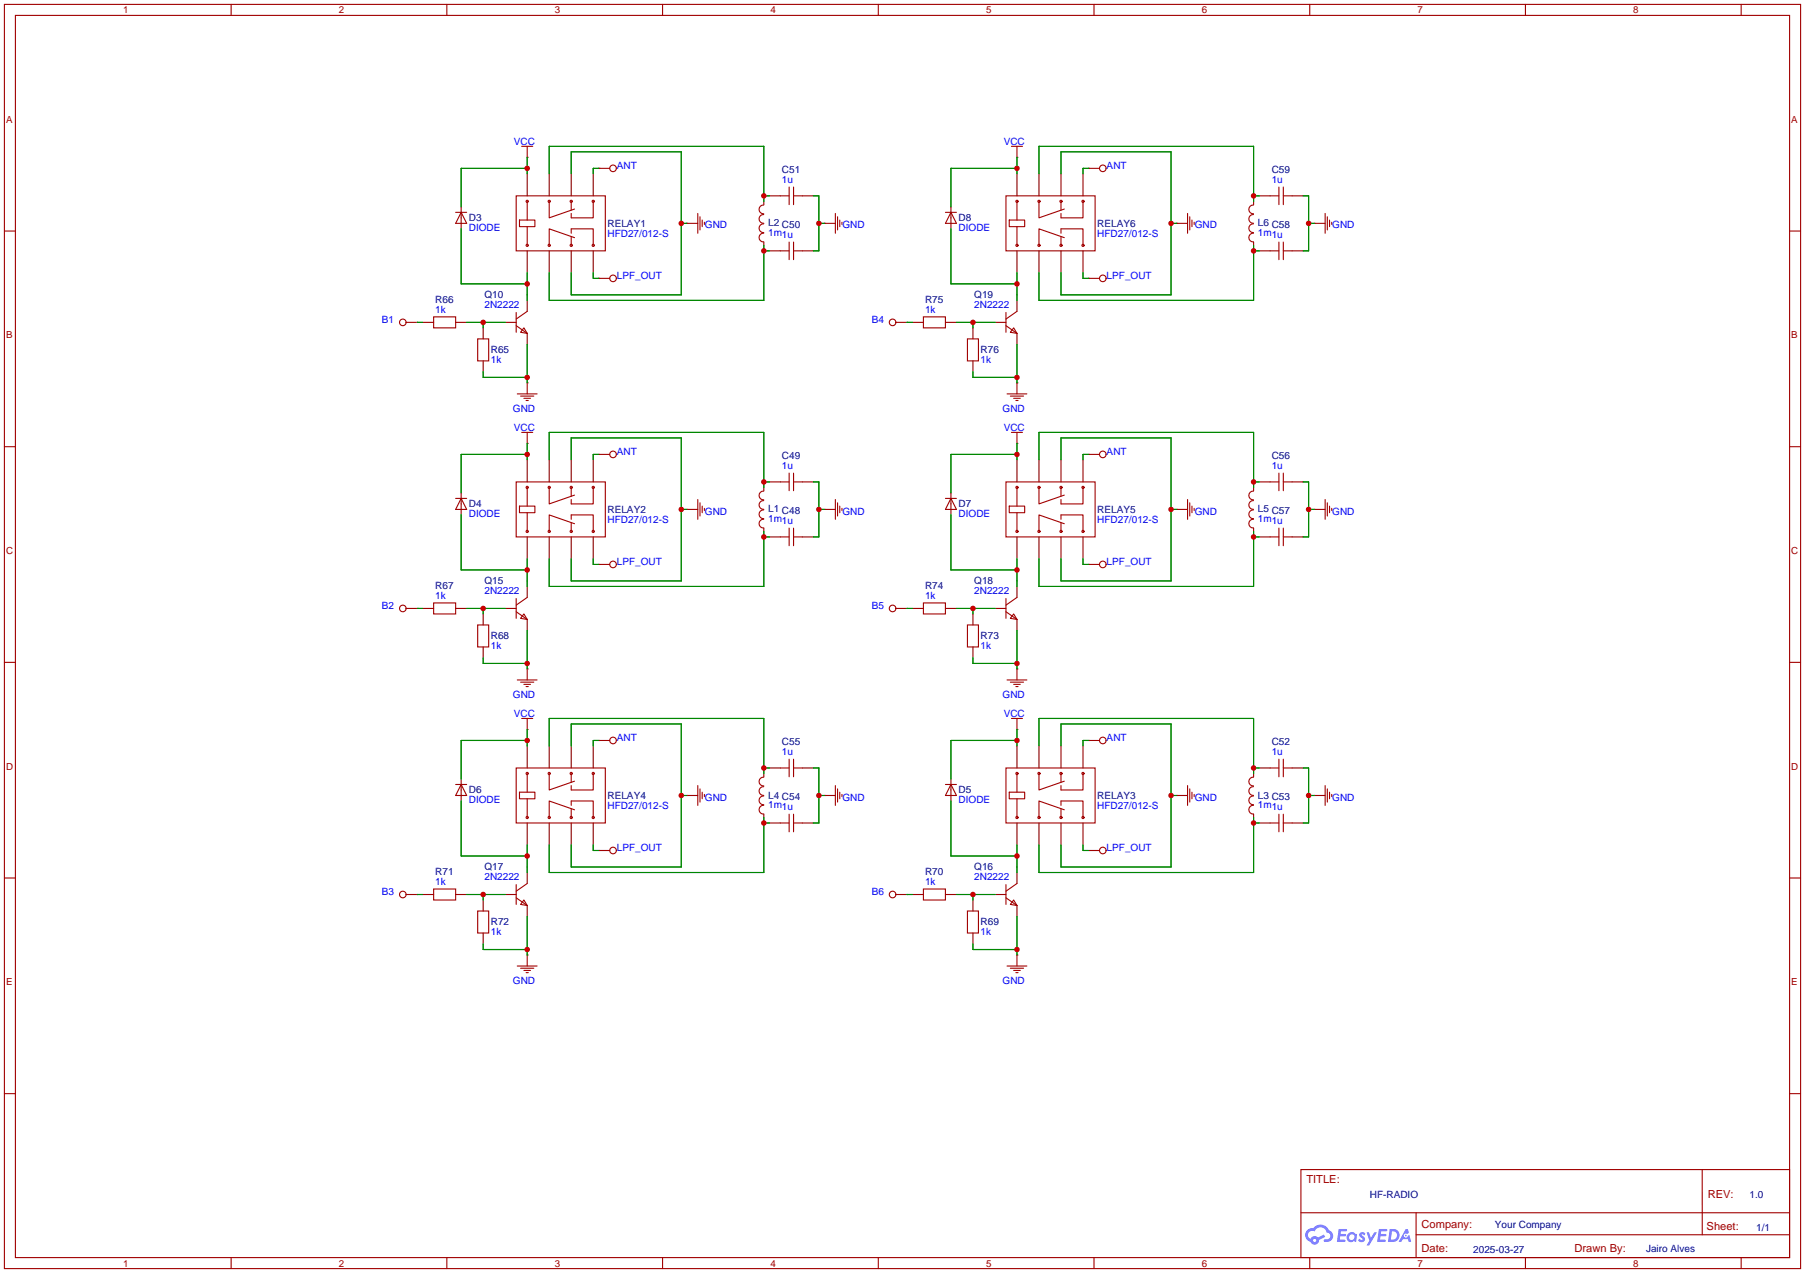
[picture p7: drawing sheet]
<svg xmlns="http://www.w3.org/2000/svg" width="417mm" height="294mm" viewBox="0 0 417 294" stroke-linecap="round" stroke-linejoin="round" font-family="sans-serif">
<g fill="none" stroke="#a10000" stroke-width=".25">
<path d="M1 1h414.5v291.9h-414.5zM3.6 3.6h409.4v286.7h-409.4zM53.3 1v2.6M103.1 1v2.6M152.9 1v2.6M202.7 1v2.6M252.5 1v2.6M302.3 1v2.6M352 1v2.6M401.8 1v2.6M1 53.3h2.6M413 53.3h2.5"/>
<path d="M1 103.1h2.6M413 103.1h2.5M1 152.9h2.6M413 152.9h2.5M1 202.7h2.6M413 202.7h2.5M1 252.5h2.6M413 252.5h2.5M300.2 270h112.8v20.3h-112.8zM300.3 280h112.6M326.8 280v10.1M392.8 270v15.1"/>
<path d="M53.3 290.3v2.6M103.1 290.3v2.6M152.9 290.3v2.6M202.7 290.3v2.6M252.5 290.3v2.6M302.3 290.3v2.6M326.8 285.1h86.1M352 290.3v2.6M401.8 290.3v2.6"/>
</g>
<g fill="#5487ff">
<path d="M313.9 284.6l.5-.2 .4 .1 .3 .3-.3 .4a.33 .33 0 0 0-.2-.3 .33 .33 0 0 0-.4 .2l.1 .1a.86 .86 0 0 1 .6 .6 .86 .86 0 0 1-.2 .9h-.7l-.6-.4 .3-.3 .5 .3 .3-.2-.1-.1a.88 .88 0 0 1-.5-1.4z"/>
<path d="M315.4 284.5h.5l.5 1.3 .8-1.3h.6l-1.8 3h-.6l.6-1.1z"/>
<path d="M309 283.7l1.8 .1v.4h-1.3l-.1 .7h1.1l.2 .2-.3 .3h-1.1l-.1 .8h1.2l.1 .2-.1 .3h-1.9z"/>
<path d="M318.2 283.7l1.9 .1-.1 .4h-1.3v.7h1l.3 .2-.3 .3h-1.1l-.1 .8h1.2l.1 .2-.1 .3h-1.9z"/>
<path d="M324.4 283.7h.5l.2 .9-.4 .2a.5 .5 0 0 0-.7 .2 .5 .5 0 0 0 .3 .7 .5 .5 0 0 0 .6-.4l.4-.2 .4 1.6h-.6l-.2-.6h-1.2l-.3 .6h-.6z"/>
<path d="M320.7 283.7l-.4 3h1a1.51 1.51 0 0 0 1.7-1.5 1.51 1.51 0 0 0-1.8-1.5zM321.2 284.2a1.02 1.02 0 0 1 1.2 1.2 1.02 1.02 0 0 1-1.4 .8z"/>
<path d="M311.2 284.7a1.11 1.11 0 0 0-.3 1.6 1.11 1.11 0 0 0 1.6 .2l.5 .2 .2-1.6-.4-.3a1.02 1.02 0 0 0-1.6-.1zM311.3 285.6a.67 .67 0 0 1 1.3 0 .67 .67 0 0 1-1.3 0z"/>
<path d="M301.7 284a1.58 1.58 0 0 0 .7 2.7 1.01 1.01 0 0 0 1.2 .6 1.01 1.01 0 0 0 .8-1l1.4-.8-.3-.5-1.3 .7-.5-.3a1.02 1.02 0 0 0-1.3 .6 1 1 0 0 1-.4-1.4 1 1 0 0 1 1.4-.3 1.49 1.49 0 0 1 1.5-1 1.49 1.49 0 0 1 1.3 1.3 .82 .82 0 0 1 .8 1 .82 .82 0 0 1-1.2 .5l-.3 .1v.3a1.4 1.4 0 0 0 2-.6 1.4 1.4 0 0 0-.8-1.9 2.19 2.19 0 0 0-3.7-.5l-.8 .1zM303 286.4a.4 .4 0 0 1 .8 0 .4 .4 0 0 1-.8 0z"/>
<circle cx="324.4" cy="285.2" r=".19"/>
</g>
<g fill="none" stroke="#a10000" stroke-width=".25">
<path d="M120.4 33.8h2.5M121.7 33.8v2.5M138.2 38.9h2.5M233.4 33.8h2.6M234.7 33.8v2.5M251.2 38.9h2.5M105.2 49h2.5M106.4 49l1.3 2.6h-2.5zM119.1 45.2h20.6v12.7h-20.6zM119.9 50.8h3.5v1.5h-3.5zM121.7 46.5v4.3M121.7 52.3v4.3"/>
<path d="M126.7 46.5v3.8l5.9-2M131.8 53.8v-1h5.1v3.8M131.8 46.5v2M131.8 54.6v2M132.6 54.9l-5.9-2.1v3.8M136.9 46.5v3.8h-5.1v-1M158.5 51.6h2.5M161 49.3v4.5M161.5 50v3.1M162.1 50.8v1.5M162.6 51.3v.5M176.3 51.7a1.01 1.01 0 0 0-1.1 1 1.01 1.01 0 0 0 1.1 1"/>
<path d="M176.3 49.5a1.01 1.01 0 0 0-1.1 1 1.01 1.01 0 0 0 1.1 1M176.3 53.8a1.01 1.01 0 0 0-1.1 1 1.01 1.01 0 0 0 1.1 1.1M176.3 47.3a1.01 1.01 0 0 0-1.1 1 1.01 1.01 0 0 0 1.1 1.1M180.1 45.2h2M180.1 57.9h2M182.1 43.2v4M182.1 55.9v4M183.1 45.2h2.1M183.1 57.9h2.1M183.1 43.2v4M183.1 55.9v4M190.2 51.6h2.6"/>
<path d="M192.8 49.3v4.5M193.3 50v3.1M193.8 50.8v1.5M194.3 51.3v.5M218.2 49h2.5M219.5 49l1.2 2.6h-2.5zM232.2 45.2h20.5v12.7h-20.5zM232.9 50.8h3.6v1.5h-3.6zM234.7 46.5v4.3M234.7 52.3v4.3M239.8 46.5v3.8l5.8-2M244.9 53.8v-1h5v3.8"/>
<path d="M244.9 46.5v2M244.9 54.6v2M245.6 54.9l-5.8-2.1v3.8M249.9 46.5v3.8h-5v-1M271.5 51.6h2.6M274.1 49.3v4.5M274.6 50v3.1M275.1 50.8v1.5M275.6 51.3v.5M289.3 51.7a1.01 1.01 0 0 0-1.1 1 1.01 1.01 0 0 0 1.1 1M289.3 49.5a1.01 1.01 0 0 0-1.1 1 1.01 1.01 0 0 0 1.1 1M289.3 53.8a1.01 1.01 0 0 0-1.1 1 1.01 1.01 0 0 0 1.1 1.1"/>
<path d="M289.3 47.3a1.01 1.01 0 0 0-1.1 1 1.01 1.01 0 0 0 1.1 1.1M293.1 45.2h2M293.1 57.9h2M295.1 43.2v4M295.1 55.9v4M296.2 43.2v4M296.2 55.9v4M296.2 45.2h2M296.2 57.9h2M303.3 51.6h2.5M305.8 49.3v4.5M306.3 50v3.1"/>
<path d="M306.8 50.8v1.5M307.3 51.3v.5M93.7 74.4h2.6M100.1 73.2h5.1v2.5h-5.1zM110.2 78.2h2.6v5.1h-2.6zM119.1 72.1v4.6M119.1 75.2l2.6 1.8M120.9 75.7l.8 1.3-1.6-.3zM121.7 71.9l-2.6 1.8M138.2 64.3h2.5M206.8 74.4h2.5M213.1 73.2h5.1v2.5h-5.1z"/>
<path d="M223.3 78.2h2.5v5.1h-2.5zM232.2 75.2l2.5 1.8M232.2 72.1v4.6M233.9 75.7l.8 1.3-1.5-.3zM234.7 71.9l-2.5 1.8M251.2 64.3h2.5M119.4 90.9h4.6M120.1 91.4h3.1M120.4 99.8h2.5M120.9 91.9h1.5M121.4 92.5h.5M121.7 88.4v2.5"/>
<path d="M121.7 99.8v2.6M232.4 90.9h4.6M233.2 91.4h3M233.4 99.8h2.6M233.9 91.9h1.6M234.4 92.5h.5M234.7 88.4v2.5M234.7 99.8v2.6M105.2 115.1h2.5M106.4 115.1l1.3 2.5h-2.5zM119.1 111.3h20.6v12.7h-20.6zM119.9 116.8h3.5v1.6h-3.5z"/>
<path d="M121.7 112.5v4.3M121.7 118.4v4.3M126.7 112.5v3.8l5.9-2M131.8 119.9v-1h5.1v3.8M131.8 112.5v2.1M136.9 112.5v3.8h-5.1v-1M138.2 104.9h2.5M158.5 117.6h2.5M161 115.3v4.6M161.5 116.1v3M162.1 116.8v1.6M162.6 117.3v.6"/>
<path d="M176.3 117.7a1.01 1.01 0 0 0-1.1 1 1.01 1.01 0 0 0 1.1 1M176.3 115.6a1.01 1.01 0 0 0-1.1 1 1.01 1.01 0 0 0 1.1 1M176.3 119.9a1.01 1.01 0 0 0-1.1 1 1.01 1.01 0 0 0 1.1 1M176.3 113.4a1.01 1.01 0 0 0-1.1 1 1.01 1.01 0 0 0 1.1 1M180.1 111.3h2M182.1 109.2v4.1M183.1 111.3h2.1M183.1 109.2v4.1M190.2 117.6h2.6M192.8 115.3v4.6M193.3 116.1v3M193.8 116.8v1.6"/>
<path d="M194.3 117.3v.6M218.2 115.1h2.5M219.5 115.1l1.2 2.5h-2.5zM232.2 111.3h20.5v12.7h-20.5zM232.9 116.8h3.6v1.6h-3.6zM234.7 112.5v4.3M234.7 118.4v4.3M239.8 112.5v3.8l5.8-2M244.9 119.9v-1h5v3.8M244.9 112.5v2.1M249.9 112.5v3.8h-5v-1M251.2 104.9h2.5"/>
<path d="M271.5 117.6h2.6M274.1 115.3v4.6M274.6 116.1v3M275.1 116.8v1.6M275.6 117.3v.6M289.3 117.7a1.01 1.01 0 0 0-1.1 1 1.01 1.01 0 0 0 1.1 1M289.3 115.6a1.01 1.01 0 0 0-1.1 1 1.01 1.01 0 0 0 1.1 1M289.3 119.9a1.01 1.01 0 0 0-1.1 1 1.01 1.01 0 0 0 1.1 1M289.3 113.4a1.01 1.01 0 0 0-1.1 1 1.01 1.01 0 0 0 1.1 1M293.1 111.3h2M295.1 109.2v4.1M296.2 109.2v4.1"/>
<path d="M296.2 111.3h2M303.3 117.6h2.5M305.8 115.3v4.6M306.3 116.1v3M306.8 116.8v1.6M307.3 117.3v.6M100.1 139.2h5.1v2.5h-5.1zM119.1 138.2v4.5M121.7 137.9l-2.6 1.8M131.8 120.6v2.1M132.6 120.9l-5.9-2v3.8M138.2 130.3h2.5"/>
<path d="M180.1 124h2M182.1 121.9v4.1M183.1 124h2.1M183.1 121.9v4.1M213.1 139.2h5.1v2.5h-5.1zM232.2 138.2v4.5M234.7 137.9l-2.5 1.8M244.9 120.6v2.1M245.6 120.9l-5.8-2v3.8M251.2 130.3h2.5M293.1 124h2M295.1 121.9v4.1"/>
<path d="M296.2 121.9v4.1M296.2 124h2M93.7 140.5h2.6M110.2 144.3h2.6v5.1h-2.6zM119.1 141.2l2.6 1.8M119.4 157h4.6M120.1 157.5h3.1M120.9 141.7l.8 1.3-1.6-.3zM120.9 158h1.5M121.4 158.5h.5M121.7 154.4v2.6M206.8 140.5h2.5"/>
<path d="M223.3 144.3h2.5v5.1h-2.5zM232.2 141.2l2.5 1.8M232.4 157h4.6M233.2 157.5h3M233.9 141.7l.8 1.3-1.5-.3zM233.9 158h1.6M234.4 158.5h.5M234.7 154.4v2.6M119.1 177.3h20.6v12.7h-20.6zM120.4 165.9h2.5M121.7 165.9v2.5M121.7 178.6v4.3"/>
<path d="M126.7 178.6v3.8l5.9-2.1M131.8 178.6v2M136.9 178.6v3.8h-5.1v-1M138.2 170.9h2.5M176.3 179.4a1.01 1.01 0 0 0-1.1 1 1.01 1.01 0 0 0 1.1 1M180.1 177.3h2M182.1 175.3v4M183.1 177.3h2.1M183.1 175.3v4M232.2 177.3h20.5v12.7h-20.5zM233.4 165.9h2.6M234.7 165.9v2.5"/>
<path d="M234.7 178.6v4.3M239.8 178.6v3.8l5.8-2.1M244.9 178.6v2M249.9 178.6v3.8h-5v-1M251.2 170.9h2.5M289.3 179.4a1.01 1.01 0 0 0-1.1 1 1.01 1.01 0 0 0 1.1 1M293.1 177.3h2M295.1 175.3v4M296.2 175.3v4M296.2 177.3h2M105.2 181.1h2.5M106.4 181.1l1.3 2.5h-2.5z"/>
<path d="M119.9 182.9h3.5v1.5h-3.5zM121.7 184.4v4.3M131.8 185.9v-1h5.1v3.8M131.8 186.7v2M132.6 186.9l-5.9-2v3.8M138.2 196.3h2.5M158.5 183.6h2.5M161 181.4v4.5M161.5 182.1v3.1M162.1 182.9v1.5M162.6 183.4v.5M176.3 183.8a1.01 1.01 0 0 0-1.1 1 1.01 1.01 0 0 0 1.1 1"/>
<path d="M176.3 181.6a1.01 1.01 0 0 0-1.1 1 1.01 1.01 0 0 0 1.1 1M176.3 185.9a1.01 1.01 0 0 0-1.1 1 1.01 1.01 0 0 0 1.1 1M180.1 190h2M182.1 188v4M183.1 190h2.1M183.1 188v4M190.2 183.6h2.6M192.8 181.4v4.5M193.3 182.1v3.1M193.8 182.9v1.5M194.3 183.4v.5M218.2 181.1h2.5"/>
<path d="M219.5 181.1l1.2 2.5h-2.5zM232.9 182.9h3.6v1.5h-3.6zM234.7 184.4v4.3M244.9 185.9v-1h5v3.8M244.9 186.7v2M245.6 186.9l-5.8-2v3.8M251.2 196.3h2.5M271.5 183.6h2.6M274.1 181.4v4.5M274.6 182.1v3.1M275.1 182.9v1.5M275.6 183.4v.5"/>
<path d="M289.3 183.8a1.01 1.01 0 0 0-1.1 1 1.01 1.01 0 0 0 1.1 1M289.3 181.6a1.01 1.01 0 0 0-1.1 1 1.01 1.01 0 0 0 1.1 1M289.3 185.9a1.01 1.01 0 0 0-1.1 1 1.01 1.01 0 0 0 1.1 1M293.1 190h2M295.1 188v4M296.2 188v4M296.2 190h2M303.3 183.6h2.5M305.8 181.4v4.5M306.3 182.1v3.1M306.8 182.9v1.5M307.3 183.4v.5"/>
<path d="M93.7 206.5h2.6M100.1 205.2h5.1v2.6h-5.1zM110.2 210.3h2.6v5.1h-2.6zM119.1 207.3l2.6 1.7M119.1 204.2v4.6M120.9 207.8l.8 1.2-1.6-.2zM121.7 204l-2.6 1.7M206.8 206.5h2.5M213.1 205.2h5.1v2.6h-5.1zM223.3 210.3h2.5v5.1h-2.5zM232.2 204.2v4.6M232.2 207.3l2.5 1.7"/>
<path d="M233.9 207.8l.8 1.2-1.5-.2zM234.7 204l-2.5 1.7M119.4 223h4.6M120.1 223.5h3.1M120.9 224h1.5M121.4 224.5h.5M121.7 220.5v2.5M232.4 223h4.6M233.2 223.5h3M233.9 224h1.6M234.4 224.5h.5M234.7 220.5v2.5"/>
<circle cx="141.5" cy="38.9" r=".76"/>
<circle cx="254.5" cy="38.9" r=".76"/>
<circle cx="121.7" cy="56.6" r=".25"/>
<circle cx="121.7" cy="46.5" r=".25"/>
<circle cx="126.7" cy="56.6" r=".25"/>
<circle cx="126.7" cy="46.5" r=".25"/>
<circle cx="131.8" cy="56.6" r=".25"/>
<circle cx="131.8" cy="46.5" r=".25"/>
<circle cx="136.9" cy="56.6" r=".25"/>
<circle cx="136.9" cy="46.5" r=".25"/>
<circle cx="234.7" cy="56.6" r=".25"/>
<circle cx="234.7" cy="46.5" r=".25"/>
<circle cx="239.8" cy="56.6" r=".25"/>
<circle cx="239.8" cy="46.5" r=".25"/>
<circle cx="244.9" cy="56.6" r=".25"/>
<circle cx="244.9" cy="46.5" r=".25"/>
<circle cx="249.9" cy="56.6" r=".25"/>
<circle cx="249.9" cy="46.5" r=".25"/>
<circle cx="93" cy="74.4" r=".76"/>
<circle cx="141.5" cy="64.3" r=".76"/>
<circle cx="206" cy="74.4" r=".76"/>
<circle cx="254.5" cy="64.3" r=".76"/>
<circle cx="121.7" cy="112.5" r=".25"/>
<circle cx="126.7" cy="112.5" r=".25"/>
<circle cx="131.8" cy="112.5" r=".25"/>
<circle cx="136.9" cy="112.5" r=".25"/>
<circle cx="141.5" cy="104.9" r=".76"/>
<circle cx="234.7" cy="112.5" r=".25"/>
<circle cx="239.8" cy="112.5" r=".25"/>
<circle cx="244.9" cy="112.5" r=".25"/>
<circle cx="249.9" cy="112.5" r=".25"/>
<circle cx="254.5" cy="104.9" r=".76"/>
<circle cx="121.7" cy="122.7" r=".25"/>
<circle cx="126.7" cy="122.7" r=".25"/>
<circle cx="131.8" cy="122.7" r=".25"/>
<circle cx="136.9" cy="122.7" r=".25"/>
<circle cx="141.5" cy="130.3" r=".76"/>
<circle cx="234.7" cy="122.7" r=".25"/>
<circle cx="239.8" cy="122.7" r=".25"/>
<circle cx="244.9" cy="122.7" r=".25"/>
<circle cx="249.9" cy="122.7" r=".25"/>
<circle cx="254.5" cy="130.3" r=".76"/>
<circle cx="93" cy="140.5" r=".76"/>
<circle cx="206" cy="140.5" r=".76"/>
<circle cx="121.7" cy="178.6" r=".25"/>
<circle cx="126.7" cy="178.6" r=".25"/>
<circle cx="131.8" cy="178.6" r=".25"/>
<circle cx="136.9" cy="178.6" r=".25"/>
<circle cx="141.5" cy="170.9" r=".76"/>
<circle cx="234.7" cy="178.6" r=".25"/>
<circle cx="239.8" cy="178.6" r=".25"/>
<circle cx="244.9" cy="178.6" r=".25"/>
<circle cx="249.9" cy="178.6" r=".25"/>
<circle cx="254.5" cy="170.9" r=".76"/>
<circle cx="121.7" cy="188.7" r=".25"/>
<circle cx="126.7" cy="188.7" r=".25"/>
<circle cx="131.8" cy="188.7" r=".25"/>
<circle cx="136.9" cy="188.7" r=".25"/>
<circle cx="141.5" cy="196.3" r=".76"/>
<circle cx="234.7" cy="188.7" r=".25"/>
<circle cx="239.8" cy="188.7" r=".25"/>
<circle cx="244.9" cy="188.7" r=".25"/>
<circle cx="249.9" cy="188.7" r=".25"/>
<circle cx="254.5" cy="196.3" r=".76"/>
<circle cx="93" cy="206.5" r=".76"/>
<circle cx="206" cy="206.5" r=".76"/>
</g>
<g fill="none" stroke="#870000" stroke-width=".25">
<path d="M121.7 36.3h.1M138.2 38.9h.1M234.7 36.3h.1M251.2 38.9h.1M106.4 47.8v5M121.7 40.1v5.1M121.7 57.9v5.1M126.7 40.1v5.1M126.7 57.9v5.1M131.8 40.1v5.1M131.8 57.9v5.1M136.9 40.1v5.1"/>
<path d="M136.9 57.9v5.1M158.5 51.6h.1M176.3 46.5v.7M176.3 55.9v.7M177.5 45.2h2.6M177.5 57.9h2.6M185.2 45.2h2.5M185.2 57.9h2.5M190.2 51.6h.1M219.5 47.8v5M234.7 40.1v5.1M234.7 57.9v5.1"/>
<path d="M239.8 40.1v5.1M239.8 57.9v5.1M244.9 40.1v5.1M244.9 57.9v5.1M249.9 40.1v5.1M249.9 57.9v5.1M271.5 51.6h.1M289.3 46.5v.7M289.3 55.9v.7M290.6 45.2h2.5M290.6 57.9h2.5M298.2 45.2h2.5"/>
<path d="M298.2 57.9h2.5M303.3 51.6h.1M96.3 74.4h.1M97.5 74.4h2.6M105.2 74.4h2.5M111.5 75.7v2.5M116.6 74.4h2.5M121.7 69.3v2.6M121.7 77v2.5M138.2 64.3h.1M209.3 74.4h.1M210.6 74.4h2.5"/>
<path d="M218.2 74.4h2.5M224.5 75.7v2.5M229.6 74.4h2.6M234.7 69.3v2.6M234.7 77v2.5M251.2 64.3h.1M111.5 83.3v2.6M121.7 88.4h.1M224.5 83.3v2.6M234.7 88.4h.1M106.4 113.8v5.1M121.7 102.4h.1"/>
<path d="M121.7 106.2v5.1M126.7 106.2v5.1M131.8 106.2v5.1M136.9 106.2v5.1M138.2 104.9h.1M158.5 117.6h.1M176.3 112.5v.8M177.5 111.3h2.6M185.2 111.3h2.5M190.2 117.6h.1M219.5 113.8v5.1M234.7 102.4h.1"/>
<path d="M234.7 106.2v5.1M239.8 106.2v5.1M244.9 106.2v5.1M249.9 106.2v5.1M251.2 104.9h.1M271.5 117.6h.1M289.3 112.5v.8M290.6 111.3h2.5M298.2 111.3h2.5M303.3 117.6h.1M121.7 124v5M121.7 135.4v2.5"/>
<path d="M126.7 124v5M131.8 124v5M136.9 124v5M138.2 130.3h.1M176.3 121.9v.8M177.5 124h2.6M185.2 124h2.5M234.7 124v5M234.7 135.4v2.5M239.8 124v5M244.9 124v5M249.9 124v5"/>
<path d="M251.2 130.3h.1M289.3 121.9v.8M290.6 124h2.5M298.2 124h2.5M96.3 140.5h.1M97.5 140.5h2.6M105.2 140.5h2.5M111.5 141.7v2.6M111.5 149.4v2.5M116.6 140.5h2.5M121.7 154.4h.1M121.7 143v2.5"/>
<path d="M209.3 140.5h.1M210.6 140.5h2.5M218.2 140.5h2.5M224.5 141.7v2.6M224.5 149.4v2.5M229.6 140.5h2.6M234.7 154.4h.1M234.7 143v2.5M106.4 179.8v5.1M121.7 168.4h.1M121.7 172.2v5.1M126.7 172.2v5.1"/>
<path d="M131.8 172.2v5.1M136.9 172.2v5.1M138.2 170.9h.1M176.3 178.6v.7M177.5 177.3h2.6M185.2 177.3h2.5M219.5 179.8v5.1M234.7 168.4h.1M234.7 172.2v5.1M239.8 172.2v5.1M244.9 172.2v5.1M249.9 172.2v5.1"/>
<path d="M251.2 170.9h.1M289.3 178.6v.7M290.6 177.3h2.5M298.2 177.3h2.5M121.7 190v5.1M126.7 190v5.1M131.8 190v5.1M136.9 190v5.1M138.2 196.3h.1M158.5 183.6h.1M176.3 188v.7M177.5 190h2.6"/>
<path d="M185.2 190h2.5M190.2 183.6h.1M234.7 190v5.1M239.8 190v5.1M244.9 190v5.1M249.9 190v5.1M251.2 196.3h.1M271.5 183.6h.1M289.3 188v.7M290.6 190h2.5M298.2 190h2.5M303.3 183.6h.1"/>
<path d="M96.3 206.5h.1M97.5 206.5h2.6M105.2 206.5h2.5M111.5 207.8v2.5M111.5 215.4v2.5M116.6 206.5h2.5M121.7 201.4v2.6M121.7 209v2.6M209.3 206.5h.1M210.6 206.5h2.5M218.2 206.5h2.5M224.5 207.8v2.5"/>
<path d="M224.5 215.4v2.5M229.6 206.5h2.6M234.7 201.4v2.6M234.7 209v2.6M121.7 220.5h.1M234.7 220.5h.1"/>
</g>
<g fill="none" stroke="#008700" stroke-width=".25">
<path d="M121.7 38.9h-15.3v8.9M121.7 36.3v3.8M138.2 38.9h-1.3v1.2M234.7 36.3v3.8M234.7 38.9h-15.2v8.9M251.2 38.9h-1.3v1.2M106.4 52.8v12.7h15.3M126.7 40.1v-6.3h49.6v12.7M131.8 40.1v-5h25.4v33h-25.4v-5.1M157.2 51.6h1.3M176.3 45.2h1.2M176.3 57.9h1.2"/>
<path d="M176.3 56.6v12.7h-49.6v-6.3M187.7 45.2h1.3v12.7h-1.3M189 51.6h1.2M219.5 52.8v12.7h15.2M239.8 40.1v-6.3h49.5v12.7M244.9 40.1v-5h25.4v33h-25.4v-5.1M270.3 51.6h1.2M289.3 45.2h1.3M289.3 56.6v12.7h-49.5v-6.3M289.3 57.9h1.3M300.7 45.2h1.3v12.7h-1.3M302 51.6h1.3"/>
<path d="M96.3 74.4h1.2M107.7 74.4h8.9M111.5 74.4v1.3M121.7 63v6.3M121.7 79.5v8.9M136.9 63v1.3h1.3M209.3 74.4h1.3M220.7 74.4h8.9M224.5 74.4v1.3M234.7 63v6.3M234.7 79.5v8.9M249.9 63v1.3h1.3"/>
<path d="M111.5 85.9v1.2h10.2M224.5 85.9v1.2h10.2M106.4 118.9v12.7h15.3M121.7 104.9h-15.3v8.9M121.7 102.4v3.8M126.7 106.2v-6.4h49.6v12.7M131.8 106.2v-5.1h25.4v33h-25.4v-5.1M138.2 104.9h-1.3v1.3M157.2 117.6h1.3M176.3 111.3h1.2M187.7 111.3h1.3v12.7h-1.3M189 117.6h1.2"/>
<path d="M219.5 118.9v12.7h15.2M234.7 102.4v3.8M234.7 104.9h-15.2v8.9M239.8 106.2v-6.4h49.5v12.7M244.9 106.2v-5.1h25.4v33h-25.4v-5.1M251.2 104.9h-1.3v1.3M270.3 117.6h1.2M289.3 111.3h1.3M300.7 111.3h1.3v12.7h-1.3M302 117.6h1.3M121.7 129v6.4M136.9 129v1.3h1.3"/>
<path d="M176.3 122.7v12.7h-49.6v-6.4M176.3 124h1.2M234.7 129v6.4M249.9 129v1.3h1.3M289.3 122.7v12.7h-49.5v-6.4M289.3 124h1.3M96.3 140.5h1.2M107.7 140.5h8.9M111.5 151.9v1.3h10.2M111.5 140.5v1.2M121.7 145.5v8.9M209.3 140.5h1.3"/>
<path d="M220.7 140.5h8.9M224.5 140.5v1.2M224.5 151.9v1.3h10.2M234.7 145.5v8.9M121.7 170.9h-15.3v8.9M121.7 168.4v3.8M126.7 172.2v-6.3h49.6v12.7M131.8 172.2v-5.1h25.4v33.1h-25.4v-5.1M138.2 170.9h-1.3v1.3M176.3 177.3h1.2M187.7 177.3h1.3v12.7h-1.3M234.7 168.4v3.8"/>
<path d="M234.7 170.9h-15.2v8.9M239.8 172.2v-6.3h49.5v12.7M244.9 172.2v-5.1h25.4v33.1h-25.4v-5.1M251.2 170.9h-1.3v1.3M289.3 177.3h1.3M300.7 177.3h1.3v12.7h-1.3M106.4 184.9v12.7h15.3M121.7 195.1v6.3M136.9 195.1v1.2h1.3M157.2 183.6h1.3M176.3 188.7v12.7h-49.6v-6.3M176.3 190h1.2"/>
<path d="M189 183.6h1.2M219.5 184.9v12.7h15.2M234.7 195.1v6.3M249.9 195.1v1.2h1.3M270.3 183.6h1.2M289.3 188.7v12.7h-49.5v-6.3M289.3 190h1.3M302 183.6h1.3M96.3 206.5h1.2M107.7 206.5h8.9M111.5 217.9v1.3h10.2M111.5 206.5v1.3"/>
<path d="M121.7 211.6v8.9M209.3 206.5h1.3M220.7 206.5h8.9M224.5 206.5v1.3M224.5 217.9v1.3h10.2M234.7 211.6v8.9"/>
</g>
<g fill="#c00">
<circle cx="234.7" cy="87.1" r=".63"/>
<circle cx="224.5" cy="74.4" r=".63"/>
<circle cx="234.7" cy="65.5" r=".63"/>
<circle cx="234.7" cy="38.9" r=".63"/>
<circle cx="289.3" cy="45.2" r=".63"/>
<circle cx="302" cy="51.6" r=".63"/>
<circle cx="289.3" cy="57.9" r=".63"/>
<circle cx="270.3" cy="51.6" r=".63"/>
<circle cx="234.7" cy="131.6" r=".63"/>
<circle cx="270.3" cy="117.6" r=".63"/>
<circle cx="289.3" cy="124" r=".63"/>
<circle cx="289.3" cy="111.3" r=".63"/>
<circle cx="302" cy="117.6" r=".63"/>
<circle cx="234.7" cy="104.9" r=".63"/>
<circle cx="224.5" cy="140.5" r=".63"/>
<circle cx="234.7" cy="153.2" r=".63"/>
<circle cx="234.7" cy="197.6" r=".63"/>
<circle cx="270.3" cy="183.6" r=".63"/>
<circle cx="289.3" cy="190" r=".63"/>
<circle cx="289.3" cy="177.3" r=".63"/>
<circle cx="302" cy="183.6" r=".63"/>
<circle cx="234.7" cy="170.9" r=".63"/>
<circle cx="224.5" cy="206.5" r=".63"/>
<circle cx="234.7" cy="219.2" r=".63"/>
<circle cx="121.7" cy="219.2" r=".63"/>
<circle cx="111.5" cy="206.5" r=".63"/>
<circle cx="121.7" cy="197.6" r=".63"/>
<circle cx="121.7" cy="170.9" r=".63"/>
<circle cx="176.3" cy="177.3" r=".63"/>
<circle cx="189" cy="183.6" r=".63"/>
<circle cx="176.3" cy="190" r=".63"/>
<circle cx="157.2" cy="183.6" r=".63"/>
<circle cx="121.7" cy="153.2" r=".63"/>
<circle cx="111.5" cy="140.5" r=".63"/>
<circle cx="121.7" cy="131.6" r=".63"/>
<circle cx="121.7" cy="104.9" r=".63"/>
<circle cx="176.3" cy="111.3" r=".63"/>
<circle cx="189" cy="117.6" r=".63"/>
<circle cx="176.3" cy="124" r=".63"/>
<circle cx="157.2" cy="117.6" r=".63"/>
<circle cx="121.7" cy="65.5" r=".63"/>
<circle cx="157.2" cy="51.6" r=".63"/>
<circle cx="176.3" cy="57.9" r=".63"/>
<circle cx="176.3" cy="45.2" r=".63"/>
<circle cx="189" cy="51.6" r=".63"/>
<circle cx="121.7" cy="38.9" r=".63"/>
<circle cx="111.5" cy="74.4" r=".63"/>
<circle cx="121.7" cy="87.1" r=".63"/>
</g>
<g font-size="2.6" fill="#a00000">
<text x="301.5" y="273.2">TITLE:</text>
<text x="394.1" y="276.6">REV:</text>
<text x="328.1" y="283.4">Company:</text>
<text x="393.9" y="283.9">Sheet:</text>
<text x="328.1" y="288.9">Date:</text>
<text x="363.4" y="289">Drawn By:</text>
</g>
<g font-size="2.3" fill="#00f">
<text x="118.6" y="33.4">VCC</text>
<text x="231.6" y="33.4">VCC</text>
<text x="142.4" y="39">ANT</text>
<text x="255.4" y="39">ANT</text>
<text x="180.4" y="42.3">1u</text>
<text x="293.5" y="42.3">1u</text>
<text x="108.2" y="53.3">DIODE</text>
<text x="162.7" y="52.7">GND</text>
<text x="194.4" y="52.7">GND</text>
<text x="221.2" y="53.3">DIODE</text>
<text x="275.7" y="52.7">GND</text>
<text x="307.5" y="52.7">GND</text>
<text x="140.2" y="54.7">HFD27/012-S</text>
<text x="177.3" y="54.6">1m1u</text>
<text x="253.2" y="54.7">HFD27/012-S</text>
<text x="290.3" y="54.6">1m1u</text>
<text x="142.4" y="64.4">LPF_OUT</text>
<text x="255.4" y="64.4">LPF_OUT</text>
<text x="111.8" y="71.2">2N2222</text>
<text x="224.8" y="71.2">2N2222</text>
<text x="88.1" y="74.6">B1</text>
<text x="100.4" y="72.3">1k</text>
<text x="201.2" y="74.6">B4</text>
<text x="213.5" y="72.3">1k</text>
<text x="113.3" y="83.8">1k</text>
<text x="226.3" y="83.8">1k</text>
<text x="118.4" y="95.2">GND</text>
<text x="231.4" y="95.2">GND</text>
<text x="118.6" y="99.5">VCC</text>
<text x="231.6" y="99.5">VCC</text>
<text x="142.4" y="105.1">ANT</text>
<text x="255.4" y="105.1">ANT</text>
<text x="180.4" y="108.3">1u</text>
<text x="293.5" y="108.3">1u</text>
<text x="108.2" y="119.4">DIODE</text>
<text x="162.7" y="118.8">GND</text>
<text x="194.4" y="118.8">GND</text>
<text x="221.2" y="119.4">DIODE</text>
<text x="275.7" y="118.8">GND</text>
<text x="307.5" y="118.8">GND</text>
<text x="140.2" y="120.7">HFD27/012-S</text>
<text x="177.3" y="120.6">1m1u</text>
<text x="253.2" y="120.7">HFD27/012-S</text>
<text x="290.3" y="120.6">1m1u</text>
<text x="142.4" y="130.5">LPF_OUT</text>
<text x="255.4" y="130.5">LPF_OUT</text>
<text x="111.8" y="137.2">2N2222</text>
<text x="224.8" y="137.2">2N2222</text>
<text x="88.1" y="140.6">B2</text>
<text x="100.4" y="138.3">1k</text>
<text x="201.2" y="140.6">B5</text>
<text x="213.5" y="138.3">1k</text>
<text x="113.3" y="149.8">1k</text>
<text x="226.3" y="149.8">1k</text>
<text x="118.4" y="161.2">GND</text>
<text x="231.4" y="161.2">GND</text>
<text x="118.6" y="165.5">VCC</text>
<text x="231.6" y="165.5">VCC</text>
<text x="142.4" y="171.1">ANT</text>
<text x="255.4" y="171.1">ANT</text>
<text x="180.4" y="174.4">1u</text>
<text x="293.5" y="174.4">1u</text>
<text x="108.2" y="185.4">DIODE</text>
<text x="162.7" y="184.8">GND</text>
<text x="194.4" y="184.8">GND</text>
<text x="221.2" y="185.4">DIODE</text>
<text x="275.7" y="184.8">GND</text>
<text x="307.5" y="184.8">GND</text>
<text x="140.2" y="186.8">HFD27/012-S</text>
<text x="177.3" y="186.6">1m1u</text>
<text x="253.2" y="186.8">HFD27/012-S</text>
<text x="290.3" y="186.6">1m1u</text>
<text x="142.4" y="196.5">LPF_OUT</text>
<text x="255.4" y="196.5">LPF_OUT</text>
<text x="111.8" y="203.2">2N2222</text>
<text x="224.8" y="203.2">2N2222</text>
<text x="88.1" y="206.7">B3</text>
<text x="100.4" y="204.4">1k</text>
<text x="201.2" y="206.7">B6</text>
<text x="213.5" y="204.4">1k</text>
<text x="113.3" y="215.8">1k</text>
<text x="226.3" y="215.8">1k</text>
<text x="118.4" y="227.2">GND</text>
<text x="231.4" y="227.2">GND</text>
</g>
<g font-size="2.3" fill="#000080">
<text x="180.5" y="40">C51</text>
<text x="293.5" y="40">C59</text>
<text x="108.2" y="51">D3</text>
<text x="140.2" y="52.3">RELAY1</text>
<text x="177.3" y="52.3">L2 C50</text>
<text x="221.2" y="51">D8</text>
<text x="253.2" y="52.3">RELAY6</text>
<text x="290.3" y="52.3">L6 C58</text>
<text x="100.4" y="70">R66</text>
<text x="111.8" y="68.8">Q10</text>
<text x="213.5" y="70">R75</text>
<text x="224.8" y="68.8">Q19</text>
<text x="113.3" y="81.5">R65</text>
<text x="226.3" y="81.5">R76</text>
<text x="180.5" y="106.1">C49</text>
<text x="293.5" y="106.1">C56</text>
<text x="108.2" y="117">D4</text>
<text x="140.2" y="118.4">RELAY2</text>
<text x="177.3" y="118.3">L1 C48</text>
<text x="221.2" y="117">D7</text>
<text x="253.2" y="118.4">RELAY5</text>
<text x="290.3" y="118.3">L5 C57</text>
<text x="100.4" y="136">R67</text>
<text x="111.8" y="134.8">Q15</text>
<text x="213.5" y="136">R74</text>
<text x="224.8" y="134.8">Q18</text>
<text x="113.3" y="147.5">R68</text>
<text x="226.3" y="147.5">R73</text>
<text x="180.5" y="172.1">C55</text>
<text x="293.5" y="172.1">C52</text>
<text x="108.2" y="183.1">D6</text>
<text x="140.2" y="184.4">RELAY4</text>
<text x="177.3" y="184.4">L4 C54</text>
<text x="221.2" y="183.1">D5</text>
<text x="253.2" y="184.4">RELAY3</text>
<text x="290.3" y="184.4">L3 C53</text>
<text x="100.4" y="202">R71</text>
<text x="111.8" y="200.9">Q17</text>
<text x="213.5" y="202">R70</text>
<text x="224.8" y="200.9">Q16</text>
<text x="113.3" y="213.6">R72</text>
<text x="226.3" y="213.6">R69</text>
<text x="316.1" y="276.5">HF-RADIO</text>
<text x="403.8" y="276.7">1.0</text>
<text x="345" y="283.5">Your Company</text>
<text x="405.3" y="284.1">1/1</text>
<text x="340" y="289.2">2025-03-27</text>
<text x="379.9" y="289.1">Jairo Alves</text>
</g>
<g font-size="2.2" fill="#a00000">
<text x="28.4" y="3.1">1</text>
<text x="78.2" y="3.1">2</text>
<text x="128" y="3.1">3</text>
<text x="177.8" y="3.1">4</text>
<text x="227.6" y="3.1">5</text>
<text x="277.4" y="3.1">6</text>
<text x="327.2" y="3.1">7</text>
<text x="376.9" y="3.1">8</text>
<text x="1.4" y="28.3">A</text>
<text x="413.4" y="28.3">A</text>
<text x="1.4" y="78.1">B</text>
<text x="413.4" y="78.1">B</text>
<text x="1.4" y="127.9">C</text>
<text x="413.4" y="127.9">C</text>
<text x="1.4" y="177.7">D</text>
<text x="413.4" y="177.7">D</text>
<text x="1.4" y="227.5">E</text>
<text x="413.4" y="227.5">E</text>
<text x="28.4" y="292.4">1</text>
<text x="78.2" y="292.4">2</text>
<text x="128" y="292.4">3</text>
<text x="177.8" y="292.4">4</text>
<text x="227.6" y="292.4">5</text>
<text x="277.4" y="292.4">6</text>
<text x="327.2" y="292.4">7</text>
<text x="376.9" y="292.4">8</text>
</g>
</svg>
